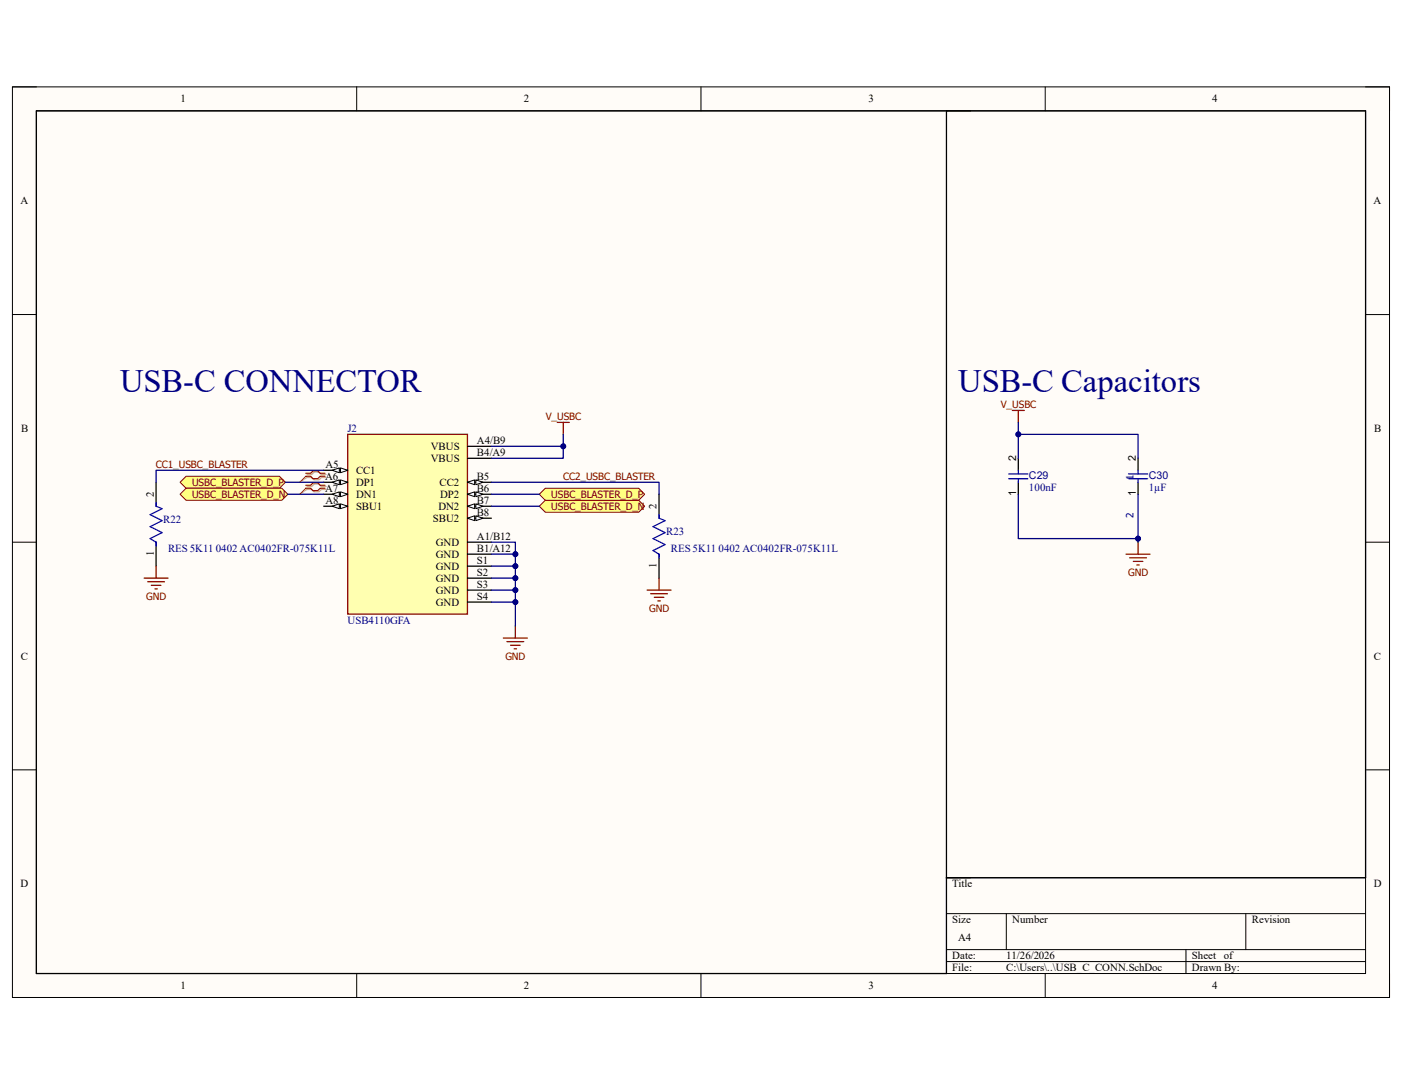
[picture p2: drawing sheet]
<svg xmlns="http://www.w3.org/2000/svg" width="279mm" height="216mm" viewBox="0 0 279 216" stroke-linecap="round" stroke-linejoin="round" font-family="sans-serif">
<path d="M2.5 17.3h274.4v181.4h-274.4z" fill-rule="evenodd" fill="#fffcf8"/>
<path d="M2.5 17.3h274.4v181.4h-274.4z" fill="none" stroke="#000" stroke-width=".2"/>
<path d="M7.2 22.1h264.9v171.8h-264.9z" fill-rule="evenodd" fill="#fffcf8"/>
<g fill="none" stroke="#000" stroke-width=".2">
<path d="M2.5 17.3h4.7M71.1 17.3v4.8M139.7 17.3v4.8M208.3 17.3v4.8M272.1 17.3h4.8v4.8M7.2 22.1h264.9v171.8h-264.9zM2.5 62.6h4.7M272.1 62.7h4.8M2.5 108h4.7M272.1 108h4.8M2.5 153.3h4.7M272.1 153.3h4.8"/>
<path d="M272.1 174.8h-83.5v19.1M71.1 193.9v4.8M139.7 193.9v4.8M188.6 182h83.5M188.6 189.1h83.5M188.6 191.5h83.5M200.5 182v7.1M208.3 193.9v4.8M236.3 189.1v4.8M248.3 182v7.1M276.9 193.9v4.8"/>
</g>
<path d="M201.7 81.7h2.4M202.9 81.7v2.4M224.4 110.4h4.8M225.1 111.1h3.4M225.8 111.8h2M226.6 112.5h.4M226.8 108v2.4" fill="none" stroke="#800000" stroke-width=".25"/>
<path d="M193.4 22.1h-186.2v171.8h181.4v-19.1h4.8M202.9 91.3v2.4M202.9 96.1v2.3M226.8 91.3v2.4M226.8 96.1v2.3" fill="none" stroke="#000" stroke-width=".25"/>
<path d="M201 94.4h3.8M201 95.3h3.8M202.9 93.7v.7M202.9 95.3v.8M224.9 94.4h3.8M224.9 95.3h3.8M226.8 93.7v.7M226.8 95.3v.8" fill="none" stroke="#00f" stroke-width=".25"/>
<path d="M69.3 86.5h23.9v35.8h-23.9z" fill-rule="evenodd" fill="#ffffb0"/>
<path d="M69.3 86.5h23.9v35.8h-23.9z" fill="none" stroke="#800000" stroke-width=".25"/>
<path d="M64.5 93.7h4.8" fill="none" stroke="#000" stroke-width=".25"/>
<path d="M67.9 93.2l1.4 .5-1.4 .4z" fill="#f8fcff"/>
<path d="M67.9 93.2l1.4 .5-1.4 .4z" fill="none" stroke="#000" stroke-width=".2"/>
<path d="M66.2 93.7l1.4-.5v.9z" fill="#f8fcff"/>
<path d="M66.2 93.7l1.4-.5v.9z" fill="none" stroke="#000" stroke-width=".2"/>
<path d="M64.5 96.1h4.8" fill="none" stroke="#000" stroke-width=".25"/>
<path d="M67.9 95.6l1.4 .5-1.4 .4z" fill="#f8fcff"/>
<path d="M67.9 95.6l1.4 .5-1.4 .4z" fill="none" stroke="#000" stroke-width=".2"/>
<path d="M66.2 96.1l1.4-.5v.9z" fill="#f8fcff"/>
<path d="M66.2 96.1l1.4-.5v.9z" fill="none" stroke="#000" stroke-width=".2"/>
<path d="M64.5 98.4h4.8" fill="none" stroke="#000" stroke-width=".25"/>
<path d="M67.9 98l1.4 .4-1.4 .5z" fill="#f8fcff"/>
<path d="M67.9 98l1.4 .4-1.4 .5z" fill="none" stroke="#000" stroke-width=".2"/>
<path d="M66.2 98.4l1.4-.4v.9z" fill="#f8fcff"/>
<path d="M66.2 98.4l1.4-.4v.9z" fill="none" stroke="#000" stroke-width=".2"/>
<path d="M64.5 100.8h4.8" fill="none" stroke="#000" stroke-width=".25"/>
<path d="M67.9 100.4l1.4 .4-1.4 .5z" fill="#f8fcff"/>
<path d="M67.9 100.4l1.4 .4-1.4 .5z" fill="none" stroke="#000" stroke-width=".2"/>
<path d="M66.2 100.8l1.4-.4v.9z" fill="#f8fcff"/>
<path d="M66.2 100.8l1.4-.4v.9z" fill="none" stroke="#000" stroke-width=".2"/>
<path d="M93.2 88.9h4.7M93.2 91.3h4.7M93.2 96.1h4.7" fill="none" stroke="#000" stroke-width=".25"/>
<path d="M93.2 96.1l1.4-.5v.9z" fill="#f8fcff"/>
<path d="M93.2 96.1l1.4-.5v.9z" fill="none" stroke="#000" stroke-width=".2"/>
<path d="M94.8 95.6l1.5 .5-1.5 .4z" fill="#f8fcff"/>
<path d="M94.8 95.6l1.5 .5-1.5 .4z" fill="none" stroke="#000" stroke-width=".2"/>
<path d="M93.2 98.4h4.7" fill="none" stroke="#000" stroke-width=".25"/>
<path d="M93.2 98.4l1.4-.4v.9z" fill="#f8fcff"/>
<path d="M93.2 98.4l1.4-.4v.9z" fill="none" stroke="#000" stroke-width=".2"/>
<path d="M94.8 98l1.5 .4-1.5 .5z" fill="#f8fcff"/>
<path d="M94.8 98l1.5 .4-1.5 .5z" fill="none" stroke="#000" stroke-width=".2"/>
<path d="M93.2 100.8h4.7" fill="none" stroke="#000" stroke-width=".25"/>
<path d="M93.2 100.8l1.4-.4v.9z" fill="#f8fcff"/>
<path d="M93.2 100.8l1.4-.4v.9z" fill="none" stroke="#000" stroke-width=".2"/>
<path d="M94.8 100.4l1.5 .4-1.5 .5z" fill="#f8fcff"/>
<path d="M94.8 100.4l1.5 .4-1.5 .5z" fill="none" stroke="#000" stroke-width=".2"/>
<path d="M93.2 103.2h4.7" fill="none" stroke="#000" stroke-width=".25"/>
<path d="M93.2 103.2l1.4-.5v1z" fill="#f8fcff"/>
<path d="M93.2 103.2l1.4-.5v1z" fill="none" stroke="#000" stroke-width=".2"/>
<path d="M94.8 102.7l1.5 .5-1.5 .5z" fill="#f8fcff"/>
<path d="M94.8 102.7l1.5 .5-1.5 .5z" fill="none" stroke="#000" stroke-width=".2"/>
<path d="M31.1 96.1v4.7M131.3 98.4v4.8M31.1 108v4.8M93.2 108h4.7M93.2 110.4h4.7M93.2 112.8h4.7M93.2 115.1h4.7M93.2 117.5h4.7M93.2 119.9h4.7M131.3 110.4v4.7" fill="none" stroke="#000" stroke-width=".25"/>
<path d="M111.1 84.1h2.3M112.2 84.1v2.4" fill="none" stroke="#800000" stroke-width=".25"/>
<path d="M31.1 100.1v.7l1.2 .5-2.4 1.2 2.4 1.2-2.4 1.2 2.4 1.2-2.4 1.2 1.2 .7v.7M131.3 102.5v.7l1.2 .5-2.4 1.2 2.4 1.2-2.4 1.2 2.4 1.2-2.4 1.2 1.2 .7v.7" fill="none" stroke="#00f" stroke-width=".25"/>
<path d="M107.5 100.8l1.2-1.2h18.6l1.2 1.2-1.2 1.2h-18.6z" fill-rule="evenodd" fill="#ffff80"/>
<path d="M107.5 100.8l1.2-1.2h18.6l1.2 1.2-1.2 1.2h-18.6z" fill="none" stroke="#800000" stroke-width=".2"/>
<path d="M107.5 98.4l1.2-1.1h18.6l1.2 1.1-1.2 1.2h-18.6z" fill-rule="evenodd" fill="#ffff80"/>
<path d="M107.5 98.4l1.2-1.1h18.6l1.2 1.1-1.2 1.2h-18.6z" fill="none" stroke="#800000" stroke-width=".2"/>
<path d="M37.1 94.9h18.6l1.2 1.2-1.2 1.2h-18.6l-1.2-1.2z" fill-rule="evenodd" fill="#ffff80"/>
<path d="M37.1 94.9h18.6l1.2 1.2-1.2 1.2h-18.6l-1.2-1.2z" fill="none" stroke="#800000" stroke-width=".2"/>
<path d="M35.9 98.4l1.2-1.1h19.1l1.2 1.1-1.2 1.2h-19.1z" fill-rule="evenodd" fill="#ffff80"/>
<path d="M35.9 98.4l1.2-1.1h19.1l1.2 1.1-1.2 1.2h-19.1z" fill="none" stroke="#800000" stroke-width=".2"/>
<g fill="none" stroke="#800000" stroke-width=".25">
<path d="M28.7 115.1h4.8M29.4 115.9h3.4M30.2 116.6h1.9M30.9 117.3h.4M31.1 112.8v2.3M129 117.5h4.7M129.7 118.3h3.3M130.4 119h1.9M131.1 119.7h.5M131.3 115.1v2.4M100.3 127.1h4.8M101 127.8h3.4"/>
<path d="M101.7 128.5h2M102.5 129.2h.4M102.7 124.7v2.4"/>
</g>
<path d="M61.2 94.5h.9l.5-.5h1l.4 .5h1M61.2 95.1h.9l.5 .5h1l.4-.5h1M61.2 96.9h.9l.5-.5h1l.4 .5h1M61.2 97.5h.9l.5 .5h1l.4-.5h1" fill="none" stroke="#d0a19e" stroke-width=".25"/>
<path d="M61.2 95.1l-1.5 1M61.2 97.5l-1.5 .9" fill="none" stroke="#d0a19e" stroke-width=".2"/>
<path d="M60.9 94.3h1l.5-.5h.9l.5 .5h1M60.9 94.9h1l.5 .4h.9l.5-.4h1M60.9 96.7h1l.5-.5h.9l.5 .5h1M60.9 97.3h1l.5 .4h.9l.5-.4h1" fill="none" stroke="#f00" stroke-width=".25"/>
<path d="M60.9 94.9l-1.2 1.2M60.9 97.3l-1.2 1.1" fill="none" stroke="#f00" stroke-width=".2"/>
<path d="M202.9 84.1v2.4" fill="none" stroke="#000080" stroke-width=".25"/>
<circle cx="202.9" cy="86.5" r=".48" fill="#000080"/>
<circle cx="202.9" cy="86.5" r=".48" fill="none" stroke="#000080" stroke-width=".2"/>
<path d="M202.9 98.4v8.9h23.9" fill="none" stroke="#000080" stroke-width=".25"/>
<circle cx="226.8" cy="107.3" r=".48" fill="#000080"/>
<circle cx="226.8" cy="107.3" r=".48" fill="none" stroke="#000080" stroke-width=".2"/>
<path d="M202.9 91.3v-4.8h23.9v4.8" fill="none" stroke="#000080" stroke-width=".25"/>
<circle cx="202.9" cy="86.5" r=".48" fill="#000080"/>
<circle cx="202.9" cy="86.5" r=".48" fill="none" stroke="#000080" stroke-width=".2"/>
<path d="M226.8 98.4v9.6" fill="none" stroke="#000080" stroke-width=".25"/>
<circle cx="226.8" cy="107.3" r=".48" fill="#000080"/>
<circle cx="226.8" cy="107.3" r=".48" fill="none" stroke="#000080" stroke-width=".2"/>
<path d="M112.2 86.5v4.8h-14.3" fill="none" stroke="#000080" stroke-width=".25"/>
<circle cx="112.2" cy="88.9" r=".48" fill="#000080"/>
<circle cx="112.2" cy="88.9" r=".48" fill="none" stroke="#000080" stroke-width=".2"/>
<path d="M97.9 88.9h14.3" fill="none" stroke="#000080" stroke-width=".25"/>
<circle cx="112.2" cy="88.9" r=".48" fill="#000080"/>
<circle cx="112.2" cy="88.9" r=".48" fill="none" stroke="#000080" stroke-width=".2"/>
<path d="M57.4 98.4h7.1M97.9 98.4h9.6M97.9 108h4.8v2.4h-4.8M97.9 100.8h9.6" fill="none" stroke="#000080" stroke-width=".25"/>
<circle cx="102.7" cy="110.4" r=".48" fill="#000080"/>
<circle cx="102.7" cy="110.4" r=".48" fill="none" stroke="#000080" stroke-width=".2"/>
<path d="M102.7 110.4v4.7h-4.8" fill="none" stroke="#000080" stroke-width=".25"/>
<circle cx="102.7" cy="115.1" r=".48" fill="#000080"/>
<circle cx="102.7" cy="115.1" r=".48" fill="none" stroke="#000080" stroke-width=".2"/>
<circle cx="102.7" cy="112.8" r=".48" fill="#000080"/>
<circle cx="102.7" cy="112.8" r=".48" fill="none" stroke="#000080" stroke-width=".2"/>
<circle cx="102.7" cy="110.4" r=".48" fill="#000080"/>
<circle cx="102.7" cy="110.4" r=".48" fill="none" stroke="#000080" stroke-width=".2"/>
<path d="M97.9 112.8h4.8" fill="none" stroke="#000080" stroke-width=".25"/>
<circle cx="102.7" cy="112.8" r=".48" fill="#000080"/>
<circle cx="102.7" cy="112.8" r=".48" fill="none" stroke="#000080" stroke-width=".2"/>
<path d="M102.7 115.1v2.4h-4.8" fill="none" stroke="#000080" stroke-width=".25"/>
<circle cx="102.7" cy="117.5" r=".48" fill="#000080"/>
<circle cx="102.7" cy="117.5" r=".48" fill="none" stroke="#000080" stroke-width=".2"/>
<circle cx="102.7" cy="115.1" r=".48" fill="#000080"/>
<circle cx="102.7" cy="115.1" r=".48" fill="none" stroke="#000080" stroke-width=".2"/>
<path d="M102.7 117.5v2.4h-4.8" fill="none" stroke="#000080" stroke-width=".25"/>
<circle cx="102.7" cy="119.9" r=".48" fill="#000080"/>
<circle cx="102.7" cy="119.9" r=".48" fill="none" stroke="#000080" stroke-width=".2"/>
<circle cx="102.7" cy="117.5" r=".48" fill="#000080"/>
<circle cx="102.7" cy="117.5" r=".48" fill="none" stroke="#000080" stroke-width=".2"/>
<path d="M102.7 119.9v4.8" fill="none" stroke="#000080" stroke-width=".25"/>
<circle cx="102.7" cy="119.9" r=".48" fill="#000080"/>
<circle cx="102.7" cy="119.9" r=".48" fill="none" stroke="#000080" stroke-width=".2"/>
<path d="M56.9 96.1h7.6M64.5 93.7h-33.4v2.4M97.9 96.1h33.4v2.3" fill="none" stroke="#000080" stroke-width=".25"/>
<path d="M188.6 22.1h83.5v152.7h-83.5z" fill="none" stroke="#000" stroke-width=".25"/>
<g font-size="6.5" fill="#000080">
<text x="23.9" y="78">USB-C CONNECTOR</text>
<text x="191" y="78">USB-C Capacitors</text>
</g>
<g font-size="2.2">
<text x="35.9" y="20.4">1</text>
<text x="104.4" y="20.4">2</text>
<text x="173.1" y="20.4">3</text>
<text x="241.6" y="20.4">4</text>
<text x="4.1" y="40.7">A</text>
<text x="273.7" y="40.7">A</text>
<text x="4.2" y="86.1">B</text>
<text x="85.9" y="89.6">VBUS</text>
<text x="95" y="88.4">A4/B9</text>
<text x="273.9" y="86.1">B</text>
<text x="64.8" y="95.6">A6</text>
<text x="64.9" y="93.2">A5</text>
<text x="71" y="94.4">CC1</text>
<text x="85.9" y="92">VBUS</text>
<text x="95" y="90.8">B4/A9</text>
<text x="95" y="95.6">B5</text>
<text x="30.6" y="98.9" transform="rotate(-90 30.6 98.9)">2</text>
<text x="64.8" y="98">A7</text>
<text x="64.9" y="100.4">A8</text>
<text x="71" y="96.8">DP1</text>
<text x="71" y="99.2">DN1</text>
<text x="71" y="101.6">SBU1</text>
<text x="87.4" y="101.6">DN2</text>
<text x="87.6" y="96.8">CC2</text>
<text x="87.7" y="99.2">DP2</text>
<text x="95" y="98">B6</text>
<text x="95" y="100.4">B7</text>
<text x="130.9" y="101.3" transform="rotate(-90 130.9 101.3)">2</text>
<text x="86.3" y="104">SBU2</text>
<text x="95" y="102.7">B8</text>
<text x="95" y="107.5">A1/B12</text>
<text x="30.6" y="110.7" transform="rotate(-90 30.6 110.7)">1</text>
<text x="86.9" y="108.7">GND</text>
<text x="86.9" y="111.1">GND</text>
<text x="86.9" y="113.5">GND</text>
<text x="95" y="109.9">B1/A12</text>
<text x="95" y="112.3">S1</text>
<text x="130.9" y="113.1" transform="rotate(-90 130.9 113.1)">1</text>
<text x="86.9" y="115.9">GND</text>
<text x="86.9" y="118.3">GND</text>
<text x="95" y="114.7">S2</text>
<text x="95" y="117.1">S3</text>
<text x="95" y="119.5">S4</text>
<text x="86.9" y="120.6">GND</text>
<text x="4.1" y="131.4">C</text>
<text x="273.8" y="131.4">C</text>
<text x="4.1" y="176.7">D</text>
<text x="189.8" y="176.7">Title</text>
<text x="273.8" y="176.7">D</text>
<text x="189.8" y="183.9">Size</text>
<text x="201.7" y="183.9">Number</text>
<text x="249.5" y="183.9">Revision</text>
<text x="189.8" y="191.1">Date:</text>
<text x="191" y="187.5">A4</text>
<text x="200.5" y="191.1">11/26/2026</text>
<text x="237.5" y="191.1">Sheet</text>
<text x="243.9" y="191.1">of</text>
<text x="35.9" y="197">1</text>
<text x="104.4" y="197">2</text>
<text x="173.1" y="197">3</text>
<text x="189.8" y="193.4">File:</text>
<text x="200.5" y="193.4">C:\Users\..\USB_C_CONN.SchDoc</text>
<text x="237.5" y="193.4">Drawn By:</text>
<text x="241.6" y="197">4</text>
</g>
<g font-size="2.2" fill="#000080">
<text x="69.3" y="86.1">J2</text>
<text x="205.1" y="97.7">100nF</text>
<text x="228.9" y="97.7">1µF</text>
<text x="32.5" y="104.2">R22</text>
<text x="132.8" y="106.6">R23</text>
<text x="33.5" y="109.9">RES 5K11 0402 AC0402FR-075K11L</text>
<text x="133.7" y="109.9">RES 5K11 0402 AC0402FR-075K11L</text>
<text x="69.3" y="124.2">USB4110GFA</text>
</g>
<g font-size="2.1">
<text x="202.5" y="91.8" transform="rotate(-90 202.5 91.8)">2</text>
<text x="226.4" y="91.8" transform="rotate(-90 226.4 91.8)">2</text>
<text x="202.5" y="98.8" transform="rotate(-90 202.5 98.8)">1</text>
<text x="226.4" y="98.8" transform="rotate(-90 226.4 98.8)">1</text>
</g>
<g font-size="2.1" fill="#000080">
<text x="205.1" y="95.4">C29</text>
<text x="228.9" y="95.4">C30</text>
</g>
<g font-size="2" fill="#800000">
<text x="108.8" y="83.7">V_USBC</text>
<text x="199.4" y="81.3">V_USBC</text>
<text x="31.1" y="93.3">CC1_USBC_BLASTER</text>
<text x="112.2" y="95.7">CC2_USBC_BLASTER</text>
<text x="38.3" y="96.9">USBC_BLASTER_D_P</text>
<text x="38.3" y="99.2">USBC_BLASTER_D_N</text>
<text x="109.9" y="101.6">USBC_BLASTER_D_N</text>
<text x="109.9" y="99.2">USBC_BLASTER_D_P</text>
<text x="29.1" y="119.5">GND</text>
<text x="224.8" y="114.8">GND</text>
<text x="129.4" y="121.9">GND</text>
<text x="100.7" y="131.4">GND</text>
</g>
<g font-size="2" fill="#000080">
<text x="225.9" y="95.5" transform="rotate(-90 225.9 95.5)">1</text>
<text x="225.9" y="103.2" transform="rotate(-90 225.9 103.2)">2</text>
</g>
</svg>
